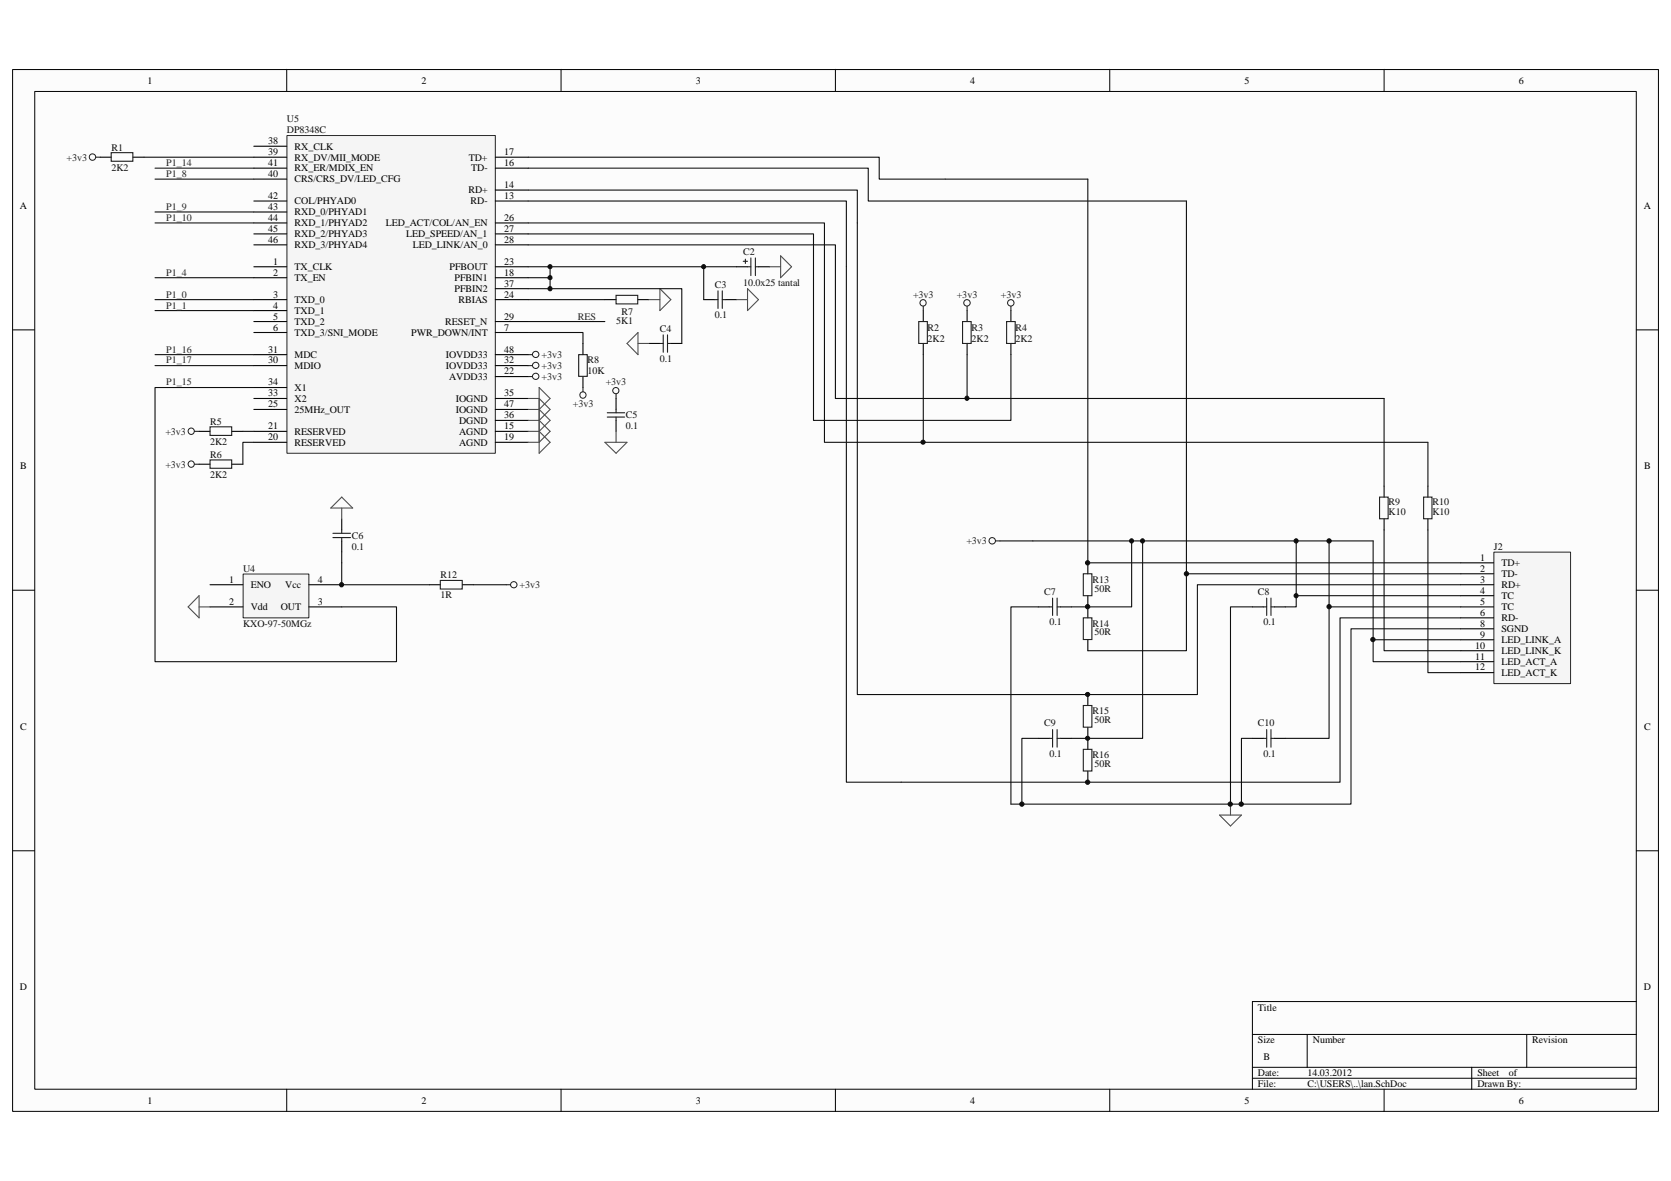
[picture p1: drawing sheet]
<svg xmlns="http://www.w3.org/2000/svg" width="297mm" height="210mm" viewBox="0 0 297 210" stroke-linecap="round" stroke-linejoin="round" font-family="sans-serif">
<path d="M2.3 12.4h292.5v185.1h-292.5z" fill="#fcfcfc"/>
<path d="M2.2 12.4h292.6v185.1h-292.6z" fill="none" stroke="#000" stroke-width=".18"/>
<path d="M6.2 16.3h284.7v177.3h-284.7z" fill="#fcfcfc"/>
<g fill="none" stroke="#000" stroke-width=".18">
<path d="M6.2 16.3h284.7v177.3h-284.7zM51 12.3v3.9M99.7 12.3v3.9M148.5 12.3v3.9M197.3 12.3v3.9M246 12.3v3.9M2.2 58.6h3.9M290.9 58.6h3.9M2.2 104.9h3.9M290.9 104.9h3.9M2.2 151.2h3.9M290.9 151.2h3.9"/>
<path d="M290.9 178h-68.3v15.6M51 193.6v3.9M99.7 193.6v3.9M148.5 193.6v3.9M197.3 193.6v3.9M222.6 183.9h68.3M222.6 189.7h68.3M222.6 191.6h68.3M232.4 183.9v5.8M246 193.6v3.9M261.6 189.7v3.9M271.4 183.9v5.8"/>
</g>
<path d="M216.8 144.9h3.9l-2 1.9zM218.7 142.9v2" fill="none" stroke="#4c4c4c" stroke-width=".19"/>
<path d="M51.1 24.1h36.9v56.5h-36.9z" fill="#f5f5f5"/>
<path d="M51 24.1h37v56.5h-37z" fill="none" stroke="#262626" stroke-width=".18"/>
<g fill="none" stroke="#000" stroke-width=".19">
<path d="M45.1 27.9h5.9M45.1 26h5.9M45.1 35.7h5.9M45.1 39.6h5.9M45.1 37.7h5.9M45.1 29.9h5.9M45.1 31.8h5.9M88 27.9h5.9M88 35.7h5.9M88 39.6h5.9M88 29.9h5.9M88 33.8h5.9"/>
<path d="M45.1 43.5h5.9M45.1 41.6h5.9M45.1 47.4h5.9M45.1 49.4h5.9M45.1 53.3h5.9M45.1 57.1h5.9M45.1 59.1h5.9M45.1 55.2h5.9M88 43.5h5.9M88 41.6h5.9M88 47.4h5.9M88 49.4h5.9"/>
<path d="M88 51.3h5.9M88 53.3h5.9M88 57.1h5.9M88 59.1h5.9M45.1 63h5.9M45.1 70.8h5.9M45.1 72.8h5.9M45.1 76.7h5.9M45.1 78.6h5.9M45.1 68.9h5.9M45.1 65h5.9M88 63h5.9"/>
<path d="M88 70.8h5.9M88 72.8h5.9M88 74.7h5.9M88 76.7h5.9M88 78.6h5.9M88 65h5.9M88 66.9h5.9"/>
</g>
<path d="M93.9 27.9h62.4v3.9h11.7M93.9 29.9h60.4v5.8h56.6M93.9 33.8h58.5v5.8M93.9 35.7h56.5v11.7M93.9 39.6h52.7v39h107.2M93.9 43.5h54.6v27.3h97.5" fill="none" stroke="#0e0e0e" stroke-width=".19"/>
<path d="M93.9 76.7h1.9M93.9 74.7h1.9M93.9 70.8h1.9l2 2-2 1.9M93.9 72.8h1.9M95.8 72.8l2-2-2-1.9v11.7l2-2-2-1.9M95.8 74.7l2 2-2 1.9h-1.9M95.8 72.8l2 1.9-2 2" fill="none" stroke="#4c4c4c" stroke-width=".19"/>
<path d="M43.3 102.1h11.6v7.7h-11.6z" fill="#f5f5f5"/>
<path d="M43.2 102h11.7v7.8h-11.7z" fill="none" stroke="#262626" stroke-width=".18"/>
<g fill="none" stroke="#000" stroke-width=".19">
<path d="M17.8 27.9h2M23.7 27.9h1.9M107.5 53.3h2M113.4 53.3h2M125.1 53.3h1.9M129 53.3h1.9M130.9 47.4h2M134.8 47.4h2M164.1 55.2v1.9M171.9 55.2v1.9M179.7 55.2v1.9M35.4 76.7h1.9"/>
<path d="M41.2 76.7h2M103.6 61v2M103.6 66.9v2M109.5 70.8v2M109.5 74.7v2M115.4 61h1.9M119.2 61h2M164.1 61v2M171.9 61v2M179.7 61v2M35.4 82.5h1.9M41.2 82.5h2"/>
<path d="M60.7 92.2v2M60.7 96.1v2M37.3 103.9h5.9M37.3 107.9h5.9M54.9 103.9h5.8M54.9 107.9h5.8M76.3 103.9h2M82.2 103.9h2"/>
</g>
<g fill="none" stroke="#1c1c1c" stroke-width=".19">
<path d="M17.1 27.9h.7M19.8 27.1h3.8v1.6h-3.8zM109.5 52.5h3.9v1.5h-3.9zM117.9 59.5v3.1M118.7 59.5v3.1M127 53.3h.6M127.6 51.7v3.1M128.4 51.7v3.1M128.4 53.3h.6M132.1 46.4h.8M132.5 46.1v.7M132.9 47.4h.6"/>
<path d="M133.5 45.8v3.2M134.3 47.4h.5M134.3 45.8v3.2M163.3 57.1h1.5v3.9h-1.5zM164.1 54.4v.8M171.1 57.1h1.5v3.9h-1.5zM171.9 54.4v.8M178.9 57.1h1.6v3.9h-1.6zM179.7 54.4v.8M34.6 76.7h.8M37.3 75.9h3.9v1.5h-3.9zM93.9 66.9h.8"/>
<path d="M93.9 65h.8M93.9 63h.8M102.9 63h1.5v3.9h-1.5zM103.6 68.9v.7M107.9 74.1h3.1M107.9 73.4h3.1M109.5 70v.8M109.5 72.8v.6M109.5 74.1v.6M117.3 61h.6M118.7 61h.5M34.6 82.5h.8"/>
<path d="M37.3 81.7h3.9v1.5h-3.9zM59.2 94.8h3.1M59.2 95.5h3.1M60.7 94.2v.6M60.7 95.5v.6M78.3 103.2h3.9v1.5h-3.9zM90 103.9h.8"/>
</g>
<g fill="none" stroke="#0e0e0e" stroke-width=".19">
<path d="M25.6 27.9h19.5M27.6 37.7h17.5M27.6 39.6h17.5M27.6 29.9h17.5M27.6 31.8h17.5M168 31.8h25.4M27.6 49.4h17.5M27.6 53.3h17.5M27.6 55.2h17.5M93.9 41.6h50.7v33.1h35.1v-11.7M93.9 47.4h3.9v3.9h-3.9M93.9 59.1h9.7v1.9"/>
<path d="M93.9 49.4h3.9M93.9 53.3h13.6M93.9 57.1h13.6M97.8 51.3h23.4v9.7M97.8 47.4h27.3M130.9 47.4h-5.8v5.9M27.6 63h17.5M27.6 65h17.5M43.2 76.7h1.9M45.1 68.9h-17.5v48.7h42.9v-9.7h-9.8M45.1 78.6h-1.9v3.9M164.1 63v15.6"/>
<path d="M171.9 63v7.8M60.7 98.1v5.8h15.6M84.2 103.9h5.8"/>
</g>
<g fill="none" stroke="#1c1c1c" stroke-width=".18">
<circle cx="16.4" cy="27.9" r=".57"/>
<circle cx="164.1" cy="53.8" r=".56"/>
<circle cx="171.9" cy="53.8" r=".57"/>
<circle cx="179.7" cy="53.8" r=".57"/>
<circle cx="34" cy="76.6" r=".56"/>
<circle cx="95.2" cy="66.9" r=".56"/>
<circle cx="95.2" cy="64.9" r=".56"/>
<circle cx="95.2" cy="63" r=".56"/>
<circle cx="103.6" cy="70.2" r=".56"/>
<circle cx="109.5" cy="69.4" r=".55"/>
<circle cx="34" cy="82.5" r=".56"/>
<circle cx="91.3" cy="103.9" r=".56"/>
</g>
<g fill="none" stroke="#4c4c4c" stroke-width=".19">
<path d="M115.4 53.3h1.9M117.3 51.3l1.9 2-1.9 1.9zM130.9 53.3h2M132.9 51.3l1.9 2-1.9 1.9zM136.8 47.4h2M138.8 45.5l1.9 1.9-1.9 2zM107.5 78.6h4l-2 2zM109.5 76.7v1.9M111.5 61l1.9-1.9v3.9zM113.4 61h2M60.7 88.3l2 2h-3.9zM60.7 90.3v1.9"/>
<path d="M35.4 105.9v3.9l-2-1.9zM35.4 107.9h1.9"/>
</g>
<path d="M265.6 98.2h13.6v23.3h-13.6z" fill="#f5f5f5"/>
<path d="M265.6 98.1h13.6v23.4h-13.6z" fill="none" stroke="#262626" stroke-width=".18"/>
<g fill="none" stroke="#000" stroke-width=".19">
<path d="M246 86.4v1.9M246 92.2v2M253.8 86.4v1.9M253.8 92.2v2M184.6 107.9h1.9M188.5 107.9h2M193.4 100v2M193.4 105.9v3.9M193.4 113.7v2M222.6 107.9h2M226.5 107.9h2M259.7 100h5.8"/>
<path d="M259.7 102h5.8M259.7 103.9h5.8M259.7 105.9h5.8M259.7 107.9h5.8M259.7 109.8h5.8M259.7 111.8h5.8M259.7 113.7h5.8M259.7 115.7h5.8M259.7 117.6h5.8M259.7 119.5h5.8M184.6 131.2h1.9M188.5 131.2h2"/>
<path d="M193.4 123.4v2M193.4 129.3v3.9M193.4 137.1v1.9M222.6 131.2h2M226.5 131.2h2"/>
</g>
<g fill="none" stroke="#1c1c1c" stroke-width=".19">
<path d="M177 96.1h.8M245.2 88.3h1.6v3.9h-1.6zM253.1 88.3h1.4v3.9h-1.4zM186.5 107.9h.6M187.1 106.3v3.1M187.9 106.3v3.1M187.9 107.9h.6M192.6 102h1.5v3.9h-1.5zM192.6 109.8h1.5v3.9h-1.5zM224.6 107.9h.6M225.2 106.3v3.1M225.9 107.9h.6"/>
<path d="M225.9 106.3v3.1M186.5 131.2h.6M187.1 129.7v3.1M187.9 129.7v3.1M187.9 131.2h.6M192.6 125.4h1.5v3.8h-1.5zM192.6 133.2h1.5v3.8h-1.5zM224.6 131.2h.6M225.2 129.7v3.1M225.9 131.2h.6M225.9 129.7v3.1"/>
</g>
<g fill="none" stroke="#0e0e0e" stroke-width=".19">
<path d="M152.4 39.6v83.8h60.4v-19.5h46.9M193.4 31.8v68.2h66.3M210.9 35.7v66.3M150.4 47.4v91.6h87.8v-29.2h21.5M246 70.8v15.6M253.8 78.6v7.8M177.8 96.1h66.3v17.6h15.6M201.2 96.1v11.8h-10.7M203.1 96.1v35.1h-12.6M230.4 96.1v9.8M236.3 96.1v11.8M246 94.2v21.5h13.7"/>
<path d="M253.8 94.2v25.3h5.9M184.6 107.9h-4.9v35h60.5v-31.1h19.5M222.6 107.9h-3.9v35M244.1 113.7v3.9h15.6M259.7 102h-48.8v13.7h-17.5M259.7 105.9h-29.3v2h-1.9M259.7 107.9h-23.4v23.3h-7.8M184.6 131.2h-3v11.7M222.6 131.2h-1.9v11.7"/>
</g>
<circle cx="176.4" cy="96.1" r=".57" fill="none" stroke="#1c1c1c" stroke-width=".18"/>
<circle cx="60.7" cy="103.9" r=".38" fill="#0e0e0e"/>
<circle cx="60.7" cy="103.9" r=".38" fill="none" stroke="#0e0e0e" stroke-width=".18"/>
<circle cx="97.8" cy="51.3" r=".37" fill="#0e0e0e"/>
<circle cx="97.8" cy="51.3" r=".37" fill="none" stroke="#0e0e0e" stroke-width=".18"/>
<circle cx="97.8" cy="49.3" r=".36" fill="#0e0e0e"/>
<circle cx="97.8" cy="49.3" r=".36" fill="none" stroke="#0e0e0e" stroke-width=".18"/>
<circle cx="97.8" cy="47.4" r=".36" fill="#0e0e0e"/>
<circle cx="97.8" cy="47.4" r=".36" fill="none" stroke="#0e0e0e" stroke-width=".18"/>
<circle cx="125.1" cy="47.4" r=".36" fill="#0e0e0e"/>
<circle cx="125.1" cy="47.4" r=".36" fill="none" stroke="#0e0e0e" stroke-width=".18"/>
<circle cx="164.1" cy="78.6" r=".37" fill="#0e0e0e"/>
<circle cx="164.1" cy="78.6" r=".37" fill="none" stroke="#0e0e0e" stroke-width=".18"/>
<circle cx="171.9" cy="70.8" r=".37" fill="#0e0e0e"/>
<circle cx="171.9" cy="70.8" r=".37" fill="none" stroke="#0e0e0e" stroke-width=".18"/>
<circle cx="181.6" cy="142.9" r=".38" fill="#0e0e0e"/>
<circle cx="181.6" cy="142.9" r=".38" fill="none" stroke="#0e0e0e" stroke-width=".18"/>
<circle cx="193.3" cy="139" r=".38" fill="#0e0e0e"/>
<circle cx="193.3" cy="139" r=".38" fill="none" stroke="#0e0e0e" stroke-width=".18"/>
<circle cx="193.3" cy="131.2" r=".37" fill="#0e0e0e"/>
<circle cx="193.3" cy="131.2" r=".37" fill="none" stroke="#0e0e0e" stroke-width=".18"/>
<circle cx="193.3" cy="123.4" r=".37" fill="#0e0e0e"/>
<circle cx="193.3" cy="123.4" r=".37" fill="none" stroke="#0e0e0e" stroke-width=".18"/>
<circle cx="193.3" cy="107.8" r=".38" fill="#0e0e0e"/>
<circle cx="193.3" cy="107.8" r=".38" fill="none" stroke="#0e0e0e" stroke-width=".18"/>
<circle cx="193.3" cy="100" r=".38" fill="#0e0e0e"/>
<circle cx="193.3" cy="100" r=".38" fill="none" stroke="#0e0e0e" stroke-width=".18"/>
<circle cx="201.1" cy="96.1" r=".37" fill="#0e0e0e"/>
<circle cx="201.1" cy="96.1" r=".37" fill="none" stroke="#0e0e0e" stroke-width=".18"/>
<circle cx="203.1" cy="96.1" r=".37" fill="#0e0e0e"/>
<circle cx="203.1" cy="96.1" r=".37" fill="none" stroke="#0e0e0e" stroke-width=".18"/>
<circle cx="210.9" cy="102" r=".38" fill="#0e0e0e"/>
<circle cx="210.9" cy="102" r=".38" fill="none" stroke="#0e0e0e" stroke-width=".18"/>
<circle cx="218.7" cy="142.9" r=".38" fill="#0e0e0e"/>
<circle cx="218.7" cy="142.9" r=".38" fill="none" stroke="#0e0e0e" stroke-width=".18"/>
<circle cx="220.6" cy="142.9" r=".38" fill="#0e0e0e"/>
<circle cx="220.6" cy="142.9" r=".38" fill="none" stroke="#0e0e0e" stroke-width=".18"/>
<circle cx="230.4" cy="105.9" r=".37" fill="#0e0e0e"/>
<circle cx="230.4" cy="105.9" r=".37" fill="none" stroke="#0e0e0e" stroke-width=".18"/>
<circle cx="230.4" cy="96.1" r=".37" fill="#0e0e0e"/>
<circle cx="230.4" cy="96.1" r=".37" fill="none" stroke="#0e0e0e" stroke-width=".18"/>
<circle cx="236.3" cy="107.8" r=".38" fill="#0e0e0e"/>
<circle cx="236.3" cy="107.8" r=".38" fill="none" stroke="#0e0e0e" stroke-width=".18"/>
<circle cx="236.3" cy="96.1" r=".38" fill="#0e0e0e"/>
<circle cx="236.3" cy="96.1" r=".38" fill="none" stroke="#0e0e0e" stroke-width=".18"/>
<circle cx="244" cy="113.7" r=".38" fill="#0e0e0e"/>
<circle cx="244" cy="113.7" r=".38" fill="none" stroke="#0e0e0e" stroke-width=".18"/>
<g font-size="1.8">
<text x="26.2" y="14.9">1</text>
<text x="74.9" y="14.9">2</text>
<text x="123.7" y="14.9">3</text>
<text x="172.5" y="14.9">4</text>
<text x="221.2" y="14.9">5</text>
<text x="270" y="14.9">6</text>
<text x="47.7" y="27.6">39</text>
<text x="47.7" y="25.6">38</text>
<text x="47.7" y="29.5">41</text>
<text x="52.4" y="28.5">RX_DV/MII_MODE</text>
<text x="52.4" y="26.6">RX_CLK</text>
<text x="83.4" y="28.5">TD+</text>
<text x="89.6" y="27.6">17</text>
<text x="89.6" y="29.5">16</text>
<text x="47.7" y="35.3">42</text>
<text x="47.7" y="31.5">40</text>
<text x="52.4" y="32.4">CRS/CRS_DV/LED_CFG</text>
<text x="52.4" y="30.5">RX_ER/MDIX_EN</text>
<text x="83.3" y="34.4">RD+</text>
<text x="83.8" y="30.5">TD-</text>
<text x="89.6" y="33.4">14</text>
<text x="89.6" y="35.3">13</text>
<text x="3.6" y="37.1">A</text>
<text x="47.7" y="41.2">45</text>
<text x="47.7" y="39.2">44</text>
<text x="47.7" y="37.3">43</text>
<text x="52.4" y="36.3">COL/PHYAD0</text>
<text x="52.4" y="40.2">RXD_1/PHYAD2</text>
<text x="52.4" y="38.3">RXD_0/PHYAD1</text>
<text x="68.6" y="40.2">LED_ACT/COL/AN_EN</text>
<text x="83.6" y="36.3">RD-</text>
<text x="89.6" y="41.2">27</text>
<text x="89.6" y="39.2">26</text>
<text x="292.2" y="37.1">A</text>
<text x="47.7" y="43.2">46</text>
<text x="48.6" y="47.1">1</text>
<text x="52.4" y="44.2">RXD_3/PHYAD4</text>
<text x="52.4" y="42.2">RXD_2/PHYAD3</text>
<text x="72.2" y="42.2">LED_SPEED/AN_1</text>
<text x="73.4" y="44.2">LED_LINK/AN_0</text>
<text x="89.6" y="43.2">28</text>
<text x="89.6" y="47.1">23</text>
<text x="48.6" y="52.9">3</text>
<text x="48.6" y="49">2</text>
<text x="52.4" y="53.9">TXD_0</text>
<text x="52.4" y="50">TX_EN</text>
<text x="52.4" y="48">TX_CLK</text>
<text x="79.9" y="48">PFBOUT</text>
<text x="80.8" y="50">PFBIN1</text>
<text x="80.8" y="51.9">PFBIN2</text>
<text x="81.5" y="53.9">RBIAS</text>
<text x="89.6" y="49">18</text>
<text x="89.6" y="51">37</text>
<text x="89.6" y="52.9">24</text>
<text x="48.6" y="58.8">6</text>
<text x="48.6" y="56.8">5</text>
<text x="48.6" y="54.9">4</text>
<text x="52.4" y="59.7">TXD_3/SNI_MODE</text>
<text x="52.4" y="57.8">TXD_2</text>
<text x="52.4" y="55.8">TXD_1</text>
<text x="73.1" y="59.7">PWR_DOWN/INT</text>
<text x="79.2" y="57.8">RESET_N</text>
<text x="89.6" y="56.8">29</text>
<text x="89.6" y="58.8">7</text>
<text x="47.7" y="64.6">30</text>
<text x="47.7" y="62.7">31</text>
<text x="52.4" y="65.6">MDIO</text>
<text x="52.4" y="63.6">MDC</text>
<text x="79.2" y="63.6">IOVDD33</text>
<text x="79.2" y="65.6">IOVDD33</text>
<text x="89.6" y="62.7">48</text>
<text x="89.6" y="64.6">32</text>
<text x="47.7" y="70.4">33</text>
<text x="47.7" y="68.5">34</text>
<text x="52.4" y="71.4">X2</text>
<text x="52.4" y="69.5">X1</text>
<text x="79.8" y="67.5">AVDD33</text>
<text x="81" y="71.4">IOGND</text>
<text x="89.6" y="66.5">22</text>
<text x="89.6" y="70.4">35</text>
<text x="47.7" y="72.4">25</text>
<text x="47.7" y="76.3">21</text>
<text x="52.4" y="73.4">25MHz_OUT</text>
<text x="52.4" y="77.3">RESERVED</text>
<text x="81" y="73.4">IOGND</text>
<text x="81.6" y="75.3">DGND</text>
<text x="81.6" y="77.3">AGND</text>
<text x="89.6" y="74.3">36</text>
<text x="89.6" y="76.3">15</text>
<text x="89.6" y="72.4">47</text>
<text x="3.6" y="83.4">B</text>
<text x="47.7" y="78.2">20</text>
<text x="52.4" y="79.2">RESERVED</text>
<text x="81.6" y="79.2">AGND</text>
<text x="89.6" y="78.2">19</text>
<text x="292.3" y="83.4">B</text>
<text x="263.1" y="99.7">1</text>
<text x="263.1" y="101.6">2</text>
<text x="266.9" y="100.7">TD+</text>
<text x="40.8" y="103.6">1</text>
<text x="40.8" y="107.5">2</text>
<text x="44.6" y="104.6">ENO</text>
<text x="50.7" y="104.6">Vcc</text>
<text x="56.5" y="103.6">4</text>
<text x="56.5" y="107.5">3</text>
<text x="263.1" y="103.6">3</text>
<text x="263.1" y="105.5">4</text>
<text x="263.1" y="107.5">5</text>
<text x="266.9" y="102.6">TD-</text>
<text x="266.9" y="104.6">RD+</text>
<text x="266.9" y="106.5">TC</text>
<text x="44.6" y="108.5">Vdd</text>
<text x="49.9" y="108.5">OUT</text>
<text x="263.1" y="109.4">6</text>
<text x="263.1" y="111.4">8</text>
<text x="263.1" y="113.3">9</text>
<text x="266.9" y="108.5">TC</text>
<text x="266.9" y="110.4">RD-</text>
<text x="266.9" y="112.4">SGND</text>
<text x="262.2" y="115.3">10</text>
<text x="262.2" y="117.2">11</text>
<text x="262.2" y="119.2">12</text>
<text x="266.9" y="114.3">LED_LINK_A</text>
<text x="266.9" y="116.2">LED_LINK_K</text>
<text x="266.9" y="118.2">LED_ACT_A</text>
<text x="266.9" y="120.1">LED_ACT_K</text>
<text x="3.6" y="129.7">C</text>
<text x="292.3" y="129.7">C</text>
<text x="3.6" y="175.9">D</text>
<text x="223.6" y="179.6">Title</text>
<text x="292.2" y="175.9">D</text>
<text x="223.6" y="185.5">Size</text>
<text x="233.4" y="185.5">Number</text>
<text x="272.4" y="185.5">Revision</text>
<text x="223.6" y="191.3">Date:</text>
<text x="224.6" y="188.4">B</text>
<text x="232.4" y="191.3">14.03.2012</text>
<text x="262.6" y="191.3">Sheet</text>
<text x="268.2" y="191.3">of</text>
<text x="26.2" y="196.2">1</text>
<text x="74.9" y="196.2">2</text>
<text x="123.7" y="196.2">3</text>
<text x="172.5" y="196.2">4</text>
<text x="221.2" y="196.2">5</text>
<text x="223.6" y="193.3">File:</text>
<text x="232.4" y="193.3">C:\USERS\..\lan.SchDoc</text>
<text x="262.6" y="193.3">Drawn By:</text>
<text x="270" y="196.2">6</text>
</g>
<g font-size="1.8" fill="#0e0e0e">
<text x="51" y="21.7">U5</text>
<text x="51" y="23.7">DP8348C</text>
<text x="19.8" y="26.8">R1</text>
<text x="19.8" y="30.3">2K2</text>
<text x="132.1" y="45.3">C2</text>
<text x="127.1" y="51.1">C3</text>
<text x="132.1" y="50.8">10.0x25 tantal</text>
<text x="109.5" y="57.6">5K1</text>
<text x="110.5" y="56">R7</text>
<text x="117.3" y="58.9">C4</text>
<text x="127.1" y="56.6">0.1</text>
<text x="164.9" y="58.8">R2</text>
<text x="172.7" y="58.8">R3</text>
<text x="180.5" y="58.8">R4</text>
<text x="104.4" y="64.6">R8</text>
<text x="117.3" y="64.4">0.1</text>
<text x="164.9" y="60.7">2K2</text>
<text x="172.7" y="60.7">2K2</text>
<text x="180.5" y="60.7">2K2</text>
<text x="104.4" y="66.5">10K</text>
<text x="37.3" y="75.5">R5</text>
<text x="111.2" y="74.3">C5</text>
<text x="111.2" y="76.3">0.1</text>
<text x="37.3" y="79">2K2</text>
<text x="37.3" y="81.4">R6</text>
<text x="37.3" y="84.9">2K2</text>
<text x="246.8" y="89.7">R9</text>
<text x="254.6" y="89.7">R10</text>
<text x="62.5" y="95.8">C6</text>
<text x="246.8" y="91.5">K10</text>
<text x="254.6" y="91.5">K10</text>
<text x="43.2" y="101.6">U4</text>
<text x="62.5" y="97.7">0.1</text>
<text x="265.6" y="97.7">J2</text>
<text x="78.3" y="102.8">R12</text>
<text x="78.3" y="106.3">1R</text>
<text x="185.6" y="105.7">C7</text>
<text x="194.2" y="103.6">R13</text>
<text x="194.6" y="105.2">50R</text>
<text x="223.6" y="105.7">C8</text>
<text x="43.2" y="111.4">KXO-97-50MGz</text>
<text x="186.6" y="111.2">0.1</text>
<text x="194.2" y="111.4">R14</text>
<text x="194.6" y="112.9">50R</text>
<text x="224.6" y="111.2">0.1</text>
<text x="185.6" y="129.1">C9</text>
<text x="194.2" y="127">R15</text>
<text x="194.6" y="128.5">50R</text>
<text x="223.6" y="129.1">C10</text>
<text x="186.6" y="134.6">0.1</text>
<text x="194.2" y="134.8">R16</text>
<text x="194.6" y="136.3">50R</text>
<text x="224.6" y="134.6">0.1</text>
</g>
<g font-size="1.8" fill="#1c1c1c">
<text x="11.8" y="28.5">+3v3</text>
<text x="162.3" y="52.9">+3v3</text>
<text x="170.1" y="52.9">+3v3</text>
<text x="177.9" y="52.9">+3v3</text>
<text x="96.3" y="65.6">+3v3</text>
<text x="96.3" y="63.6">+3v3</text>
<text x="96.3" y="67.5">+3v3</text>
<text x="107.7" y="68.5">+3v3</text>
<text x="29.4" y="77.3">+3v3</text>
<text x="101.9" y="72.4">+3v3</text>
<text x="29.4" y="83.1">+3v3</text>
<text x="171.8" y="96.8">+3v3</text>
<text x="92.4" y="104.6">+3v3</text>
</g>
<g font-size="1.8" fill="#262626">
<text x="29.5" y="29.5">P1_14</text>
<text x="29.5" y="31.5">P1_8</text>
<text x="29.5" y="37.3">P1_9</text>
<text x="29.5" y="39.2">P1_10</text>
<text x="29.5" y="52.9">P1_0</text>
<text x="29.5" y="49">P1_4</text>
<text x="29.5" y="54.9">P1_1</text>
<text x="102.7" y="56.8">RES</text>
<text x="29.5" y="62.7">P1_16</text>
<text x="29.5" y="64.6">P1_17</text>
<text x="29.5" y="68.5">P1_15</text>
</g>
</svg>
